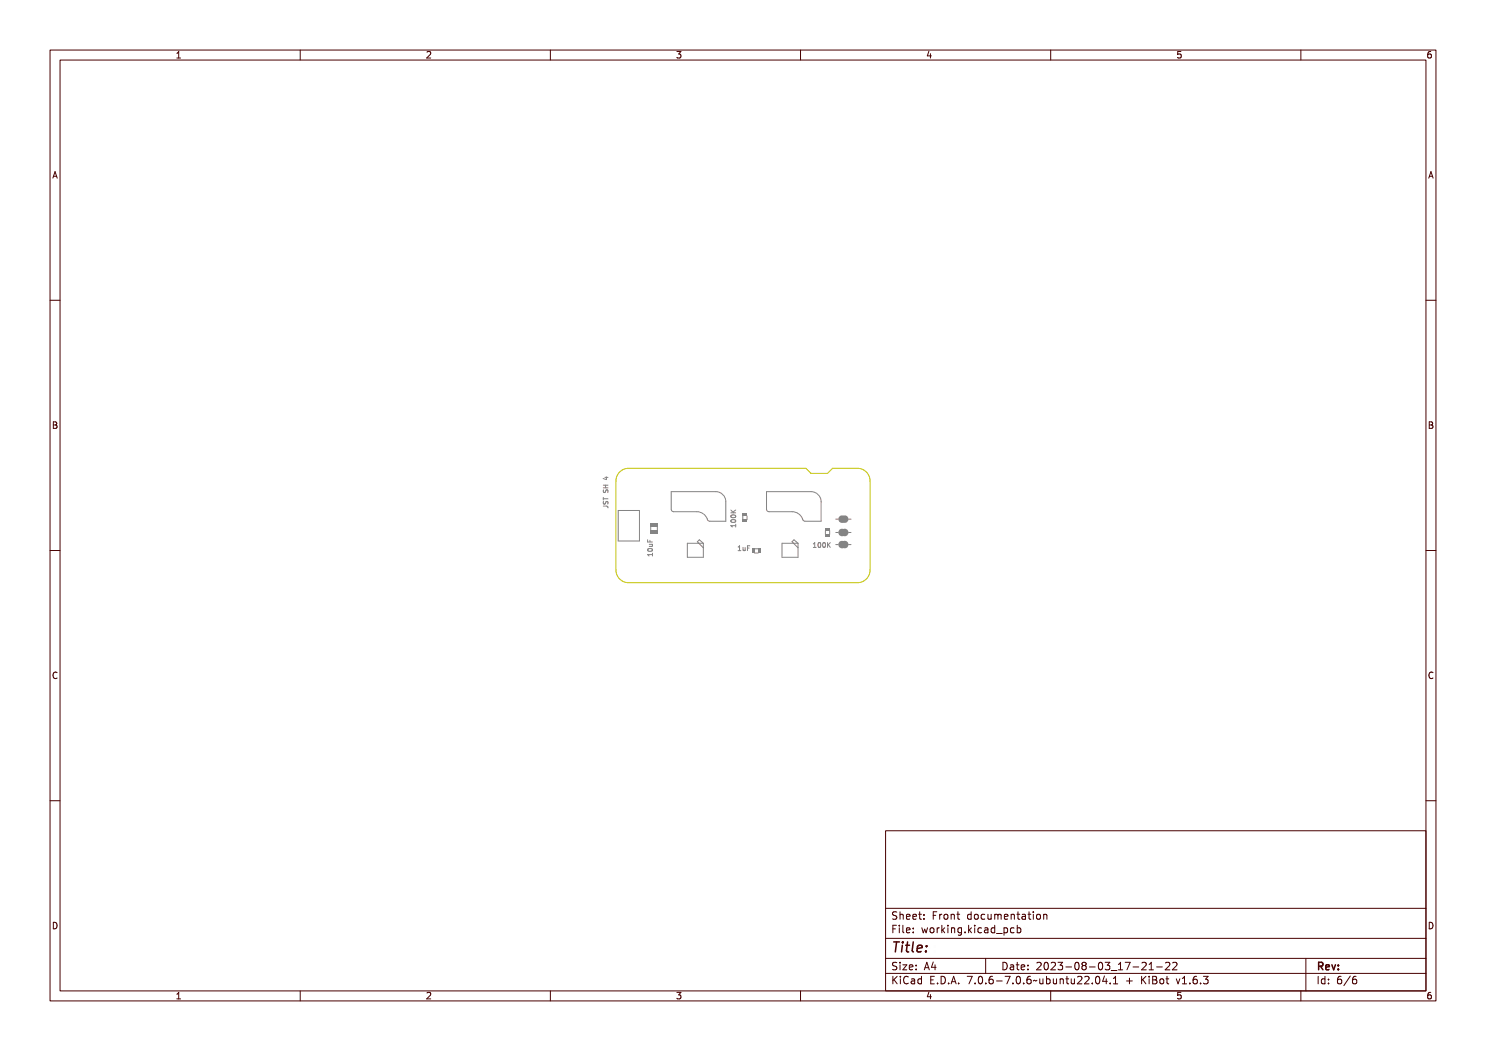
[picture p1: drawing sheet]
<svg xmlns="http://www.w3.org/2000/svg" width="297mm" height="210mm" viewBox="0 0 297 210" stroke-linecap="round" stroke-linejoin="round" font-family="sans-serif">
<g fill="none" stroke="#848484" stroke-width=".2">
<path d="M120.6 99.4v.5M120.6 99.7h.9M120.6 97.5h.9M120.6 96.9h.9M120.6 97.9l.1 .5a.39 .39 0 0 0 .5-.5l.3 .1v.4M120.7 99.5l.1 .2h.8v.2h-.8l-.1 .2zM120.7 97.3h.9v.1h-.4v.3h.4v.1h-.9v-.1h.4v-.3h-.4zM120.7 95.9h.6l.1-.2 .2 .3h-.2v.4h-.1l-.6-.4zM120.8 98.1h.1l-.1 .1a.17 .17 0 0 0 .1 .3 .17 .17 0 0 0 .2-.2 .29 .29 0 0 1 .5-.2 .29 .29 0 0 1-.1 .5v-.1a.21 .21 0 0 0-.1-.4 .22 .22 0 0 0-.2 .4 .29 .29 0 0 1-.4 0 .29 .29 0 0 1 0-.4zM120.8 96h.5v.3zM120.9 95.4h.6M121 96.9v.6"/>
<path d="M121.2 95.3v.5l-.7-.2M120.6 101.1l.8 .1 .1 .3M120.6 100.2l.1 .5a.39 .39 0 0 0 .5-.5l.3 .1v.4M120.7 101.1h.6a.26 .26 0 0 1 .3 .2 .26 .26 0 0 1-.1 .3 .21 .21 0 0 0 .1-.2 .21 .21 0 0 0-.3-.2h-.5l-.1 .2zM120.8 100.3h.1l-.1 .2a.17 .17 0 0 0 .1 .2 .17 .17 0 0 0 .2-.2 .29 .29 0 0 1 .5-.2 .29 .29 0 0 1-.1 .5v-.1a.21 .21 0 0 0-.1-.3 .21 .21 0 0 0-.2 .3 .29 .29 0 0 1-.4 0 .29 .29 0 0 1 0-.4zM129.5 110.3h.8l.1-.2v.5l-.1-.2h-.7l.1 .3h-.2zM129.5 107.7h.1v.5h.3v-.4h.1v.4h.4v.1h-.9zM129.6 109.4l.6-.1 .2 .2a.46 .46 0 0 1-.4 .4 .46 .46 0 0 1-.5-.4zM129.6 109.6a.43 .43 0 0 1 .7 .1 .43 .43 0 0 1-.7-.1zM129.7 108.6h.7l-.1 .1a.23 .23 0 0 1 .1 .3 .23 .23 0 0 1-.2 .1h-.5v-.1h.6l.1-.1-.2-.2h-.5zM146.1 104.3h.9l.1-.2v.6l-.1-.2h-.8l.1 .2h-.1zM146.1 101.7l.4 .4 .6-.4v.2l-.5 .3 .5 .1v.1h-1v-.1h.5z"/>
<path d="M146.2 105.1l.1 .2M146.2 103.4h.6l.3 .1a.46 .46 0 0 1-.5 .5 .46 .46 0 0 1-.5-.5zM146.2 102.6h.6l.3 .1a.46 .46 0 0 1-.5 .5 .46 .46 0 0 1-.5-.5zM146.2 103.6a.43 .43 0 0 1 .8 .1 .43 .43 0 0 1-.8-.1zM146.2 102.8a.43 .43 0 0 1 .8 .2 .43 .43 0 0 1-.8-.2zM147 104.8v.5M147.8 109.2l.4-.1v.9l.2 .1h-.6l.2-.1v-.8l-.2 .1zM148.6 109.4h.1v.5l.1 .1 .2-.1v-.5h.1v.7l-.1-.1a.23 .23 0 0 1-.3 .1 .23 .23 0 0 1-.1-.3zM149.4 109.1h.6v.1h-.5v.3h.4v.1h-.4v.5h-.1zM150.8 110.5h.7M150.8 109.7h.7M162.5 108.5h.3v.8l.2 .1h-.5l.2-.1v-.7h-.2z"/>
<path d="M163.3 108.6l.1-.1a.46 .46 0 0 1 .4 .5 .46 .46 0 0 1-.4 .4l-.2-.2zM163.4 108.6a.39 .39 0 0 1 .3 .4 .39 .39 0 0 1-.3 .3zM164.1 108.6l.1-.1a.46 .46 0 0 1 .4 .5 .46 .46 0 0 1-.4 .4l-.2-.2zM164.2 108.6a.39 .39 0 0 1 .3 .4 .39 .39 0 0 1-.3 .3zM164.8 108.5h.1v.4l.6-.4-.4 .4 .4 .5h-.2l-.3-.4-.1 .4h-.1zM165.5 108.8l.5 .6M166 108.4l-.6 .6"/>
<circle cx="130" cy="109.6" r=".09"/>
<circle cx="146.6" cy="103.7" r=".09"/>
<circle cx="146.6" cy="102.9" r=".09"/>
<circle cx="163.5" cy="109" r=".09"/>
<circle cx="164.3" cy="109" r=".09"/>
</g>
<g fill="#848484">
<path d="M151.5 109.6h.5v1h-.5z" fill-rule="evenodd"/>
<path d="M150.3 109.6h.5v1h-.5z" fill-rule="evenodd"/>
</g>
<path d="M148.5 103.1v.7M149.3 103.1v.7" fill="none" stroke="#848484" stroke-width=".2"/>
<g fill="#848484">
<path d="M148.4 102.6h1v.5h-1z" fill-rule="evenodd"/>
<path d="M148.4 103.8h1v.5h-1z" fill-rule="evenodd"/>
</g>
<path d="M123.6 102h4.2v6.1h-4.2zM130.1 105.3v.7M131.4 105.3v.7M167 108.8h.6M169.6 108.8h.5" fill="none" stroke="#848484" stroke-width=".2"/>
<path d="M168.3 108.7l-.1 .1 .1 .1M168.8 108.7l.1 .1-.1 .1" fill="none" stroke="#848484" stroke-width="1.3"/>
<g fill="#848484">
<path d="M130 104.5h1.4v.8h-1.4z" fill-rule="evenodd"/>
<path d="M130 106h1.4v.7h-1.4z" fill-rule="evenodd"/>
</g>
<path d="M165 106v.8M165.8 106v.8M167 106.4h.6M169.6 106.4h.5" fill="none" stroke="#848484" stroke-width=".2"/>
<path d="M168.3 106.3l-.1 .1 .1 .1M168.8 106.3l.1 .1-.1 .1" fill="none" stroke="#848484" stroke-width="1.3"/>
<g fill="#848484">
<path d="M164.9 105.6h1v.5h-1z" fill-rule="evenodd"/>
<path d="M164.9 106.7h1v.5h-1z" fill-rule="evenodd"/>
</g>
<path d="M153.2 98.2h8.9a2 2 0 0 1 2 2v3.9h-3.2l-.3-.1a2.5 2.5 0 0 0-2.3-1.8h-4.8l-.3-.5zM137.4 108.6h3.2v2.8h-3.2zM140.6 108.6l-.8-.7-.4 .4 1.2 1.2M141.3 103.6l.2 .4 .4 .1h3.2v-3.9a2 2 0 0 0-2-2h-8.9v3.5l.2 .5h4.9a2.21 2.21 0 0 1 2 1.5M156.3 108.6h3.2v2.8h-3.2zM159.5 108.6l-.8-.7-.4 .4 1.2 1.2M167 103.7h.6M169.6 103.7h.5" fill="none" stroke="#848484" stroke-width=".2"/>
<path d="M168.3 103.6l-.1 .1 .1 .2M168.8 103.6l.1 .1-.1 .2" fill="none" stroke="#848484" stroke-width="1.3"/>
<path d="M124.1 94.1l1-.5h.5h35.5l1 1h3.3l1-1h5a2.54 2.54 0 0 1 2.5 2.5v17.8a2.54 2.54 0 0 1-2.5 2.5h-45.8a2.54 2.54 0 0 1-2.5-2.5v-17.8a2.54 2.54 0 0 1 1-2z" fill="none" stroke="#c2c200" stroke-width=".2"/>
<g fill="none" stroke="#480000" stroke-width=".2">
<path d="M10 10h277v190h-277zM12 12h273v186h-273zM60 10v2M110 10v2M160 10v2M210 10v2M260 10v2M10 60h2M285 60h2M10 110h2M285 110h2M10 160h2"/>
<path d="M285 160h2M177 166h108v32h-108zM60 198v2M110 198v2M160 198v2M177 181.5h108M177 187.5h108M177 191.5h108M177 194.5h108M178.1 195.2h.2v.6l.6-.6h.3l-.6 .6 .6 .8h-.2l-.5-.7-.2 .2v.5h-.2zM178.2 185h.9v.2h-.7v.4h.6v.2h-.6v.7h-.2zM178.3 182.4l.5-.1h.2v.2a.31 .31 0 0 0-.5-.1 .31 .31 0 0 0 0 .5 .5 .5 0 0 1 .6 .6 .5 .5 0 0 1-.8 .2l-.1-.2a.34 .34 0 0 0 .4 .1 .34 .34 0 0 0 .1-.5 .47 .47 0 0 1-.5-.2 .47 .47 0 0 1 .1-.5z"/>
<path d="M178.3 192.5l.5-.1h.2v.2a.31 .31 0 0 0-.5-.1 .31 .31 0 0 0 0 .5 .5 .5 0 0 1 .6 .6 .5 .5 0 0 1-.8 .2l-.1-.2a.34 .34 0 0 0 .4 .1 .34 .34 0 0 0 .1-.5 .47 .47 0 0 1-.5-.2 .47 .47 0 0 1 .1-.5zM179.4 182.2h.2v.6a.35 .35 0 0 1 .4-.1 .35 .35 0 0 1 .2 .4v.6h-.2v-.8h-.4v.8h-.2zM179.5 185.4h.4v.9h.4v.2h-.9v-.2h.3v-.8h-.2zM179.5 192.8h.4v.9h.4v.1h-.9v-.1h.3v-.8h-.2zM179.5 195.6h.4v.9h.4v.1h-.9v-.1h.3v-.8h-.2zM179.7 184.9h.2v.3h-.2zM179.7 192.3h.2v.3h-.2zM179.7 195.1h.2v.3h-.2zM180.6 184.9h.4v1.3l.4 .1v.2l-.5-.2v-1.2h-.3zM180.6 192.8h.8l-.6 .9h.6v.1h-.8l.6-.9h-.6zM180.7 182.8l.1-.1a.49 .49 0 0 1 .5 0 .49 .49 0 0 1 .2 .5h-.8a.42 .42 0 0 0 .3 .4 .42 .42 0 0 0 .4-.1 .47 .47 0 0 1-.4 .3 .47 .47 0 0 1-.4-.3zM180.7 195.4a.4 .4 0 0 1 .4-.3 .4 .4 0 0 1 .4 .3 .56 .56 0 0 0-.8 .4 .56 .56 0 0 0 .5 .7l.3-.1a.43 .43 0 0 1-.5 .3 .43 .43 0 0 1-.4-.4v-.6z"/>
<path d="M180.8 182.9l.4-.1 .1 .3h-.6zM181.8 195.6l.3-.1a.43 .43 0 0 1 .5 .5v.6h-.1v-.1a.38 .38 0 0 1-.5 .2 .38 .38 0 0 1-.2-.5 .38 .38 0 0 1 .4-.2h.3a.35 .35 0 0 0-.3-.4 .35 .35 0 0 0-.4 .2zM181.9 182.8l.1-.1a.49 .49 0 0 1 .5 0 .49 .49 0 0 1 .2 .5h-.8a.42 .42 0 0 0 .3 .4 .42 .42 0 0 0 .5-.1 .47 .47 0 0 1-.5 .3 .47 .47 0 0 1-.4-.3zM181.9 185.5l.1-.1a.49 .49 0 0 1 .5 0 .49 .49 0 0 1 .2 .5h-.8a.42 .42 0 0 0 .3 .4 .42 .42 0 0 0 .5-.1 .47 .47 0 0 1-.5 .3 .47 .47 0 0 1-.4-.3zM181.9 192.9l.1-.1a.49 .49 0 0 1 .5 0 .49 .49 0 0 1 .2 .5h-.8a.42 .42 0 0 0 .3 .4 .42 .42 0 0 0 .5-.1 .47 .47 0 0 1-.5 .3 .47 .47 0 0 1-.4-.3zM182 196.2l.5-.1a.31 .31 0 0 1-.2 .4 .31 .31 0 0 1-.4-.1zM182 182.9l.4-.1 .1 .3h-.6zM182 185.6l.4-.1 .1 .3h-.6zM182 193l.4-.1 .1 .3h-.6zM183 195.7l.4-.2 .2 .2v-.6h.2v1.5h-.2v-.1a.42 .42 0 0 1-.5 .1 .42 .42 0 0 1-.2-.5zM183.2 195.8l.1-.1a.4 .4 0 0 1 .3 .4 .4 .4 0 0 1-.3 .4l-.2-.2zM183.2 182.3h.2v.4h.4v.1h-.4v.7l.4 .1v.1h-.4l-.1-.1-.1-.8h-.3v-.1h.3z"/>
<path d="M183.3 185.4h.2v.3h-.2zM183.3 186.2h.2v.3h-.2zM183.3 192.8h.2v.3h-.2zM183.3 193.6h.2v.2h-.2zM184.5 182.7h.2v.3h-.2zM184.5 183.5h.2v.2h-.2zM185.2 185.4h.2l.2 .8 .1-.5h.2l.2 .5 .1-.8h.2l-.2 1.1h-.2l-.2-.7-.2 .7h-.1zM185.4 195.2h.9v.2h-.7v.4h.6v.2h-.6v.5h.7v.1h-.9zM185.7 192.4h.2l.5 1.4h-.2l-.1-.3h-.5l-.1 .3h-.2zM185.8 192.6l.2 .7h-.4zM186.6 182.3h.9v.2h-.7v.4h.6v.2h-.6v.6h-.2zM186.8 185.6l.1-.1a.39 .39 0 0 1 .4 .4 .39 .39 0 0 1-.4 .4l-.1-.2z"/>
<path d="M186.9 196.4h.2v.2h-.2zM187.1 192.4h.2v.9h.2v.2h-.2v.3h-.2v-.3h-.6zM187.1 192.6v.7h-.4zM187.8 195.2a.76 .76 0 0 1 .9 .7 .76 .76 0 0 1-.9 .7zM188 195.4a.57 .57 0 0 1 .5 .5 .57 .57 0 0 1-.5 .6zM188 182.7h.2v.2v-.1a.29 .29 0 0 1 .3-.2 .29 .29 0 0 1 .3 .3 .37 .37 0 0 0-.5-.1 .37 .37 0 0 0-.1 .4v.5h-.2zM188 185.4h.2v.2v-.1a.29 .29 0 0 1 .3-.2 .29 .29 0 0 1 .3 .3 .37 .37 0 0 0-.5-.1 .37 .37 0 0 0-.1 .4v.6h-.2zM189.1 184.9h.1v.9l.5-.4h.2l-.4 .4 .5 .7h-.2l-.4-.6-.2 .1v.5h-.1zM189.2 182.9l.1-.1a.39 .39 0 0 1 .4 .4 .39 .39 0 0 1-.4 .4l-.1-.2zM189.3 196.4h.3v.2h-.3zM190.2 182.7h.2v.1a.35 .35 0 0 1 .4-.1 .35 .35 0 0 1 .3 .4v.6h-.2l-.1-.8h-.3l-.1 .8h-.2zM190.3 185.4h.4v.9h.4v.2h-.9v-.2h.4v-.8h-.3z"/>
<path d="M190.5 195.2h.3l.4 1.4h-.2l-.1-.3h-.5l-.1 .3h-.2zM190.6 184.9h.1v.3h-.1zM190.6 195.4l.2 .7h-.4zM191.4 185.4h.2v.1a.35 .35 0 0 1 .4-.1 .35 .35 0 0 1 .3 .4v.7h-.2l-.1-.9h-.3l-.1 .9h-.2zM191.7 182.3h.1v.4h.4v.1h-.4v.7l.4 .1v.1h-.4l-.1-.1v-.8h-.3v-.1h.3zM191.7 196.4h.3v.2h-.3zM192.7 185.5l.3-.2 .3 .2v-.1h.2v1a.53 .53 0 0 1-.8 .4v-.2a.36 .36 0 0 0 .4 .1 .36 .36 0 0 0 .2-.4l-.1 .1a.53 .53 0 0 1-.7-.3 .53 .53 0 0 1 .2-.6zM192.8 185.6l.1-.1a.39 .39 0 0 1 .4 .4 .39 .39 0 0 1-.4 .4l-.1-.2zM193.8 195.2h.9l-.5 1.4h-.2l.5-1.2h-.7zM193.9 182.8l.3-.2 .3 .2v-.6h.2v1.5h-.2v-.1a.42 .42 0 0 1-.6 .1 .42 .42 0 0 1-.1-.5zM194.1 182.8a.4 .4 0 0 1 .4 .4 .4 .4 0 0 1-.4 .4l-.2-.4zM194.1 186.2h.3v.3h-.3z"/>
<path d="M195.1 184.9h.2v.9l.4-.4h.3l-.5 .4 .5 .7h-.2l-.4-.6-.1 .1v.5h-.2zM195.2 182.9l.1-.1a.39 .39 0 0 1 .4 .4 .39 .39 0 0 1-.4 .4l-.1-.2zM195.3 196.4h.3v.2h-.3zM196.3 185.4h.5v.9h.3v.2h-.9v-.2h.4v-.8h-.3zM196.3 195.4a.57 .57 0 0 1 .7 0 .57 .57 0 0 1 .1 .8 .5 .5 0 0 1-.6 .5 .5 .5 0 0 1-.3-.8zM196.4 182.8a.39 .39 0 0 1 .4-.2 .39 .39 0 0 1 .3 .3 .4 .4 0 0 0-.6 0 .4 .4 0 0 0 0 .6 .4 .4 0 0 0 .6 0 .45 .45 0 0 1-.6 .3 .45 .45 0 0 1-.3-.6zM196.5 195.4a.61 .61 0 0 1 .4 1l-.1 .1a.61 .61 0 0 1-.4-1zM196.6 184.9h.2v.3h-.2zM197 191.5v3M197.4 182.7h.2v.8l.2 .1 .3-.2v-.7h.2v1h-.2v-.1a.35 .35 0 0 1-.4 .2 .35 .35 0 0 1-.3-.5zM197.6 185.5a.39 .39 0 0 1 .4-.2 .39 .39 0 0 1 .3 .3 .4 .4 0 0 0-.6 0 .4 .4 0 0 0 0 .6 .4 .4 0 0 0 .6 0 .45 .45 0 0 1-.6 .3 .45 .45 0 0 1-.3-.6zM197.7 196.4h.3v.2h-.3z"/>
<path d="M198.6 182.7l.5 .1 .3-.1 .2 1h-.2l-.1-.9-.2 .1v.8h-.1l-.2-.9-.1 .9h-.1zM198.7 185.4l.2-.1a.43 .43 0 0 1 .6 .5v.7h-.2v-.2a.38 .38 0 0 1-.5 .2 .38 .38 0 0 1-.2-.5 .38 .38 0 0 1 .5-.2h.2a.35 .35 0 0 0-.3-.4 .35 .35 0 0 0-.3 .2zM198.7 195.4a.38 .38 0 0 1 .4-.3 .38 .38 0 0 1 .3 .3 .43 .43 0 0 0-.5 0 .43 .43 0 0 0-.1 .5 .46 .46 0 0 1 .7 .1 .46 .46 0 0 1-.2 .6 .46 .46 0 0 1-.7-.2zM198.8 186l.5-.1a.31 .31 0 0 1-.1 .4 .31 .31 0 0 1-.4-.1zM199.9 185.5l.3-.2 .3 .2v-.6h.2v1.6h-.2v-.2a.42 .42 0 0 1-.5 .1 .42 .42 0 0 1-.2-.5zM199.9 182.8l.2-.1a.49 .49 0 0 1 .5 0 .49 .49 0 0 1 .1 .5h-.7a.42 .42 0 0 0 .2 .4 .42 .42 0 0 0 .5-.1 .47 .47 0 0 1-.4 .3 .47 .47 0 0 1-.5-.3zM200 196h.5v.2h-.5zM200 185.6l.1-.1a.39 .39 0 0 1 .4 .4 .39 .39 0 0 1-.4 .4l-.1-.2zM200.1 182.9l.3-.1 .2 .3h-.6zM200.1 192.4a.76 .76 0 0 1 1 .7 .76 .76 0 0 1-1 .7zM200.3 192.6a.57 .57 0 0 1 .6 .5 .57 .57 0 0 1-.6 .6zM200.9 186.8l1.2 .1z"/>
<path d="M201 195.2h.9l-.5 1.4h-.2l.5-1.2h-.7zM201.1 182.7h.1v.1a.35 .35 0 0 1 .5-.1 .35 .35 0 0 1 .2 .4v.6h-.2v-.8h-.4l-.1 .8h-.1zM201.4 192.8l.3-.1a.43 .43 0 0 1 .5 .5v.6h-.1v-.1a.38 .38 0 0 1-.5 .2 .38 .38 0 0 1-.2-.5 .38 .38 0 0 1 .4-.2h.3a.35 .35 0 0 0-.3-.4 .35 .35 0 0 0-.4 .2zM201.6 193.4l.5-.1a.31 .31 0 0 1-.2 .4 .31 .31 0 0 1-.4-.1zM202.2 185.4h.2v.1a.53 .53 0 0 1 .8 .3 .53 .53 0 0 1-.6 .7l-.2-.2v.6h-.2zM202.5 182.3h.2v.4h.4v.1h-.4v.7l.4 .1v.1h-.4l-.2-.1v-.8h-.3v-.1h.3zM202.5 185.6l.1-.1a.4 .4 0 0 1 .4 .4 .4 .4 0 0 1-.4 .4l-.2-.2zM202.5 196.4h.3v.2h-.3zM202.8 192.4h.2v.4h.4v.1h-.4v.7l.4 .1v.1h-.4l-.2-.1v-.8h-.3v-.1h.3zM203.5 182.7l.3-.1a.43 .43 0 0 1 .5 .5v.6h-.2v-.1a.38 .38 0 0 1-.5 .2 .38 .38 0 0 1-.2-.5 .38 .38 0 0 1 .5-.2h.2a.35 .35 0 0 0-.2-.4 .35 .35 0 0 0-.4 .2zM203.5 195.4a.57 .57 0 0 1 .8 0 .57 .57 0 0 1 0 .8 .5 .5 0 0 1-.6 .5 .5 .5 0 0 1-.3-.8zM203.6 185.5a.39 .39 0 0 1 .4-.2 .39 .39 0 0 1 .3 .3 .4 .4 0 0 0-.5 0 .4 .4 0 0 0 0 .6 .4 .4 0 0 0 .5 0 .45 .45 0 0 1-.6 .3 .45 .45 0 0 1-.2-.6z"/>
<path d="M203.7 183.3l.4-.1a.31 .31 0 0 1-.1 .4 .31 .31 0 0 1-.4-.1zM203.7 195.4a.61 .61 0 0 1 .4 1l-.1 .1a.61 .61 0 0 1-.3-1zM203.9 192.9l.1-.1a.49 .49 0 0 1 .5 0 .49 .49 0 0 1 .2 .5h-.8a.42 .42 0 0 0 .3 .4 .42 .42 0 0 0 .5-.1 .47 .47 0 0 1-.5 .3 .47 .47 0 0 1-.4-.3zM204 193l.4-.1 .1 .3h-.6zM204.7 184.9h.1v.6a.53 .53 0 0 1 .8 .3 .53 .53 0 0 1-.6 .7l-.2-.2v.2h-.1zM204.9 182.3h.2v.4h.4v.1h-.4v.7l.4 .1v.1h-.4l-.2-.1v-.8h-.3v-.1h.3zM204.9 185.6l.1-.1a.39 .39 0 0 1 .4 .4 .39 .39 0 0 1-.4 .4l-.1-.2zM204.9 196.4h.3v.2h-.3zM205.3 192.8h.2v.3h-.2zM205.3 193.6h.2v.2h-.2zM205.9 182.7h.5v.9h.3v.1h-.9v-.1h.4v-.8h-.3zM205.9 195.4a.38 .38 0 0 1 .4-.3 .38 .38 0 0 1 .3 .3 .43 .43 0 0 0-.5 0 .43 .43 0 0 0-.1 .5 .46 .46 0 0 1 .7 .1 .46 .46 0 0 1-.2 .6 .46 .46 0 0 1-.6-.2z"/>
<path d="M206.2 182.2h.2v.3h-.2zM207 196l1-.1a.49 .49 0 0 1-.8 .1l-.2 .2zM207.3 182.9l.1-.1a.39 .39 0 0 1 .4 .4 .39 .39 0 0 1-.4 .4l-.2-.2zM207.4 192.5a.53 .53 0 0 1 .8 .1 .53 .53 0 0 1-.3 .7l-.3 .4h.7v.1h-.9l.3-.5a.4 .4 0 0 0 .3-.4 .4 .4 0 0 0-.3-.4l-.3 .2zM208.3 182.7h.1v.1a.35 .35 0 0 1 .5-.1 .35 .35 0 0 1 .2 .4v.6h-.2v-.8h-.4l-.1 .8h-.1zM208.3 195.6h.1l.1 .8 .2 .1 .2-.2v-.7h.2v1h-.2v-.1a.35 .35 0 0 1-.4 .2 .35 .35 0 0 1-.2-.5zM208.7 192.6a.57 .57 0 0 1 .7 0 .57 .57 0 0 1 .1 .8 .5 .5 0 0 1-.6 .5 .5 .5 0 0 1-.3-.8zM208.9 192.6a.61 .61 0 0 1 .3 1l-.1 .1a.61 .61 0 0 1-.3-1zM209.5 195.1h.2v.6a.53 .53 0 0 1 .7 .3 .53 .53 0 0 1-.6 .7l-.1-.2v.1h-.2zM209.7 195.8l.1-.1a.4 .4 0 0 1 .4 .4 .4 .4 0 0 1-.4 .4l-.1-.2zM209.8 192.5a.53 .53 0 0 1 .8 .1 .53 .53 0 0 1-.3 .7l-.3 .4h.7v.1h-.9l.3-.5a.4 .4 0 0 0 .3-.4 .4 .4 0 0 0-.3-.4l-.3 .2zM210 198v2"/>
<path d="M210.7 195.6h.2v.8l.2 .1 .2-.2v-.7h.2v1h-.2v-.1a.35 .35 0 0 1-.4 .2 .35 .35 0 0 1-.2-.5zM211 192.4a.46 .46 0 0 1 .6 0 .46 .46 0 0 1 .1 .6l-.1 .1a.47 .47 0 0 1 .2 .7 .47 .47 0 0 1-.7 0l-.1-.2a.35 .35 0 0 0 .5 .1 .35 .35 0 0 0 0-.5h-.3v-.2a.29 .29 0 0 0 .4-.1 .29 .29 0 0 0-.1-.4 .29 .29 0 0 0-.4 .1h-.1zM211.9 195.6h.2v.1a.35 .35 0 0 1 .4-.1 .35 .35 0 0 1 .2 .4v.6h-.2v-.8h-.4v.8h-.2zM212.4 193.2h.5v.2h-.5zM213.3 195.2h.2v.4h.4v.1h-.4v.7l.4 .1v.1h-.4l-.2-.1v-.8h-.3v-.1h.3zM213.5 192.6a.57 .57 0 0 1 .7 0 .57 .57 0 0 1 .1 .8 .5 .5 0 0 1-.6 .5 .5 .5 0 0 1-.3-.8zM213.7 192.6a.61 .61 0 0 1 .3 1v.1a.61 .61 0 0 1-.4-1zM214.3 195.6h.2v.8l.2 .1 .2-.2v-.7h.2v1h-.2v-.1a.35 .35 0 0 1-.4 .2 .35 .35 0 0 1-.2-.5zM214.7 192.5a.41 .41 0 0 1 .7-.1 .41 .41 0 0 1-.2 .7 .42 .42 0 0 1 .2 .6 .42 .42 0 0 1-.7 0 .42 .42 0 0 1 .2-.6l-.3-.2zM215.5 195.3a.53 .53 0 0 1 .8 .1 .53 .53 0 0 1-.3 .7l-.3 .4h.6v.1h-.9l.4-.5a.4 .4 0 0 0 .3-.4 .4 .4 0 0 0-.3-.4l-.3 .2zM216 193.2h.5v.2h-.5zM216.7 195.3a.53 .53 0 0 1 .8 .1 .53 .53 0 0 1-.3 .7l-.3 .4h.6v.1h-.9l.4-.5a.4 .4 0 0 0 .3-.4 .4 .4 0 0 0-.3-.4l-.3 .2z"/>
<path d="M217.1 192.6a.57 .57 0 0 1 .7 0 .57 .57 0 0 1 .1 .8 .5 .5 0 0 1-.6 .5 .5 .5 0 0 1-.3-.8zM217.3 192.6a.61 .61 0 0 1 .3 1v.1a.61 .61 0 0 1-.4-1zM218.2 196.4h.2v.2h-.2zM218.2 192.4a.46 .46 0 0 1 .6 0 .46 .46 0 0 1 .1 .6l-.1 .1a.47 .47 0 0 1 .2 .7 .47 .47 0 0 1-.7 0l-.1-.2a.35 .35 0 0 0 .5 .1 .35 .35 0 0 0 0-.5h-.3v-.2a.29 .29 0 0 0 .4-.1 .29 .29 0 0 0-.1-.4 .29 .29 0 0 0-.4 .1h-.1zM219.2 195.4a.57 .57 0 0 1 .7 0 .57 .57 0 0 1 .1 .8 .5 .5 0 0 1-.7 .5 .5 .5 0 0 1-.3-.8zM219.2 194.2l1.3 .1zM219.4 195.4a.61 .61 0 0 1 .3 1l-.1 .1a.61 .61 0 0 1-.3-1zM220.7 192.5l.5-.1v1.3h.3v.1h-.8v-.1h.3v-1.1h-.3zM220.8 195.2h.2v.9h.2v.2h-.2v.3h-.2v-.3h-.6zM220.8 195.4v.7h-.4zM221.8 196.4h.2v.2h-.2zM221.8 192.4h.9l-.5 1.4h-.2l.5-1.2h-.7z"/>
<path d="M222.8 195.3l.5-.1v1.3h.3v.1h-.8v-.1h.3v-1.1h-.3zM223.2 193.2h.5v.2h-.5zM224.2 192.5a.53 .53 0 0 1 .8 .1 .53 .53 0 0 1-.3 .7l-.3 .4h.7v.1h-.9l.3-.5a.4 .4 0 0 0 .4-.4 .4 .4 0 0 0-.4-.4l-.3 .2zM225.4 195.5h.2v.4h.4v.2h-.4v.4h-.2v-.4h-.4v-.2h.4zM225.5 192.5l.5-.1v1.3h.3v.1h-.8v-.1h.3v-1.1h-.3zM226.8 193.2h.5v.2h-.5zM227.5 195.2h.2v.6l.6-.6h.2l-.6 .6 .6 .8h-.2l-.5-.7-.1 .2v.5h-.2zM227.8 192.5a.53 .53 0 0 1 .8 .1 .53 .53 0 0 1-.2 .7l-.4 .4h.7v.1h-.9l.3-.5a.4 .4 0 0 0 .4-.4 .4 .4 0 0 0-.4-.4l-.3 .2zM228.8 195.6h.4v.9h.4v.1h-.9v-.1h.4v-.8h-.3zM229 192.5a.53 .53 0 0 1 .8 .1 .53 .53 0 0 1-.2 .7l-.4 .4h.7v.1h-.9l.3-.5a.4 .4 0 0 0 .4-.4 .4 .4 0 0 0-.4-.4l-.3 .2zM229.1 195.1h.1v.3h-.1zM229.9 195.2h.4a.35 .35 0 0 1 .5 .2 .35 .35 0 0 1-.3 .5 .41 .41 0 0 1 .3 .5 .41 .41 0 0 1-.5 .2h-.4z"/>
<path d="M230.1 196h.2a.27 .27 0 0 1 .3 .2 .27 .27 0 0 1-.3 .3h-.2zM230.1 195.4h.2a.23 .23 0 0 1 .3 .2 .23 .23 0 0 1-.3 .2h-.2zM231.2 193.2h1.1M231.3 195.8l.1-.1a.39 .39 0 0 1 .4 .4 .39 .39 0 0 1-.4 .4l-.1-.2zM232.6 195.2h.1v.4h.4v.1h-.4l.1 .7 .3 .1v.1h-.3l-.2-.1v-.8h-.3v-.1h.3zM233 192.4l.5-.1 .3 .4-.9 1.1h.9M234.4 192.4l.6-.1 .2 .4-.9 1.1h.9M234.6 195.6h.2l.3 .9 .4-.9h.2l-.4 1h-.3zM236 195.3l.5-.1v1.3h.3v.1h-.8v-.1h.3v-1.1h-.3zM237.4 196.4h.3v.2h-.3zM238.4 195.4a.38 .38 0 0 1 .4-.3 .38 .38 0 0 1 .3 .3 .43 .43 0 0 0-.5 0 .43 .43 0 0 0-.1 .5 .46 .46 0 0 1 .7 .1 .46 .46 0 0 1-.2 .6 .46 .46 0 0 1-.7-.2zM239.8 196.4h.3v.2h-.3z"/>
<path d="M240.7 195.2a.46 .46 0 0 1 .6 0 .46 .46 0 0 1 .1 .6l-.1 .1a.47 .47 0 0 1 .2 .7 .47 .47 0 0 1-.7 0l-.1-.2a.35 .35 0 0 0 .5 .1 .35 .35 0 0 0 0-.5l-.3-.1v-.1a.29 .29 0 0 0 .4-.1 .29 .29 0 0 0-.1-.4 .29 .29 0 0 0-.4 .1h-.1zM260 198v2M261 191.5v6.5M263.2 195.2h.8v.2h-.3v1.1h.3v.1h-.8v-.1h.3v-1.1h-.3zM264.4 195.7l.3-.2 .3 .2v-.6h.2v1.5h-.2v-.1a.42 .42 0 0 1-.5 .1 .42 .42 0 0 1-.2-.5zM264.6 195.8l.1-.1a.4 .4 0 0 1 .3 .4 .4 .4 0 0 1-.3 .4l-.2-.2zM265.9 195.6h.2v.3h-.2zM265.9 196.4h.2v.2h-.2zM268.1 195.4a.38 .38 0 0 1 .3-.3 .38 .38 0 0 1 .4 .3 .43 .43 0 0 0-.5 0 .43 .43 0 0 0-.2 .5 .46 .46 0 0 1 .7 .1 .46 .46 0 0 1-.2 .6 .46 .46 0 0 1-.6-.2zM269.9 195.2h.2l-.8 1.6h-.2zM270.5 195.4a.38 .38 0 0 1 .4-.3 .38 .38 0 0 1 .3 .3 .43 .43 0 0 0-.5 0 .43 .43 0 0 0-.2 .5 .46 .46 0 0 1 .7 .1 .46 .46 0 0 1-.2 .6 .46 .46 0 0 1-.6-.2z"/>
<circle cx="187" cy="185.9" r=".53"/>
<circle cx="189.4" cy="183.2" r=".53"/>
<circle cx="195.4" cy="183.2" r=".53"/>
<circle cx="196.7" cy="195.9" r=".13"/>
<circle cx="199.1" cy="196.2" r=".32"/>
<circle cx="203.9" cy="195.9" r=".13"/>
<circle cx="206.3" cy="196.2" r=".32"/>
<circle cx="207.4" cy="183.2" r=".53"/>
<circle cx="209" cy="193.1" r=".13"/>
<circle cx="213.8" cy="193.1" r=".13"/>
<circle cx="215" cy="193.4" r=".29"/>
<circle cx="215" cy="192.8" r=".25"/>
<circle cx="217.4" cy="193.1" r=".13"/>
<circle cx="219.5" cy="195.9" r=".13"/>
<circle cx="231.5" cy="196.1" r=".53"/>
<circle cx="238.8" cy="196.2" r=".32"/>
<circle cx="268.5" cy="196.2" r=".32"/>
<circle cx="270.9" cy="196.2" r=".32"/>
</g>
<g fill="none" stroke="#480000" stroke-width=".3">
<path d="M178.1 188.4h1.4v.2h-.6v1.7h-.2v-1.7h-.6zM179.9 188.8h.7v1.3h.4v.2h-1.2v-.2h.5v-1.1h-.4zM180.3 188.3h.3v.3h-.3zM181.8 188.4h.2v.4h.6v.2h-.6v1l.6 .1v.2a.55 .55 0 0 1-.8-.5v-.8h-.4v-.2h.4zM183 188.3h.6l.1 1.6 .1 .2h.4v.2a.54 .54 0 0 1-.8-.5v-1.4h-.4zM184.8 189a.65 .65 0 0 1 .8-.1 .65 .65 0 0 1 .3 .7h-1.1a.56 .56 0 0 0 .4 .5 .56 .56 0 0 0 .6-.1v.2a.81 .81 0 0 1-1.1-.1 .81 .81 0 0 1 .1-1.1zM185 189.1l.4-.1 .2 .4h-.8zM186.7 188.9h.3v.4h-.3zM186.7 189.9h.3v.4h-.3zM263.1 192.4a.73 .73 0 0 1 .9 .2v.3l-.3 .3 .5 .6h-.2l-.3-.4-.2-.2h-.2v.6h-.2zM263.3 192.6h.2a.26 .26 0 0 1 .3 .2 .26 .26 0 0 1-.2 .3h-.3zM264.5 192.9l.1-.1a.49 .49 0 0 1 .5 0 .49 .49 0 0 1 .2 .5h-.8a.42 .42 0 0 0 .3 .4 .42 .42 0 0 0 .4-.1 .47 .47 0 0 1-.4 .3 .47 .47 0 0 1-.4-.3z"/>
<path d="M264.6 193l.3-.1 .2 .3h-.6zM265.5 192.8h.2l.3 .9 .3-.9h.2l-.4 1h-.2zM267.1 192.8h.2v.3h-.2zM267.1 193.6h.2v.2h-.2z"/>
</g>
<text font-size="2.7" fill="#480000" x="178" y="190.3">Title:</text>
<g font-size="2" fill="#480000">
<text x="178" y="183.7">Sheet: Front documentation</text>
<text x="178" y="186.5">File: working.kicad_pcb</text>
<text x="178" y="193.9">Size: A4</text>
<text x="178" y="196.6">KiCad E.D.A. 7.0.6-7.0.6~ubuntu22.04.1 + KiBot v1.6.3</text>
<text x="200" y="193.9">Date: 2023-08-03_17-21-22</text>
<text x="263" y="196.6">Id: 6/6</text>
<text x="263" y="193.9">Rev:</text>
</g>
<g font-size="1.7" fill="#480000">
<text x="35" y="11.7">1</text>
<text x="85" y="11.7">2</text>
<text x="135" y="11.7">3</text>
<text x="185" y="11.7">4</text>
<text x="235" y="11.7">5</text>
<text x="285" y="11.7">6</text>
<text x="10.5" y="35.7">A</text>
<text x="285.5" y="35.7">A</text>
<text x="10.5" y="85.6">B</text>
<text x="285.5" y="85.6">B</text>
<text x="10.5" y="135.7">C</text>
<text x="285.5" y="135.7">C</text>
<text x="10.5" y="185.6">D</text>
<text x="285.5" y="185.6">D</text>
<text x="35" y="199.7">1</text>
<text x="85" y="199.7">2</text>
<text x="135" y="199.7">3</text>
<text x="185" y="199.7">4</text>
<text x="235" y="199.7">5</text>
<text x="285" y="199.7">6</text>
</g>
<g font-size="1.3" fill="#848484">
<text x="147.1" y="104.8" transform="rotate(-90 147.1 104.8)">100K</text>
<text x="130.4" y="110.8" transform="rotate(-90 130.4 110.8)">10uF</text>
<text x="147.7" y="110.1">1uF</text>
<text x="162.3" y="109.4">100K</text>
</g>
</svg>
